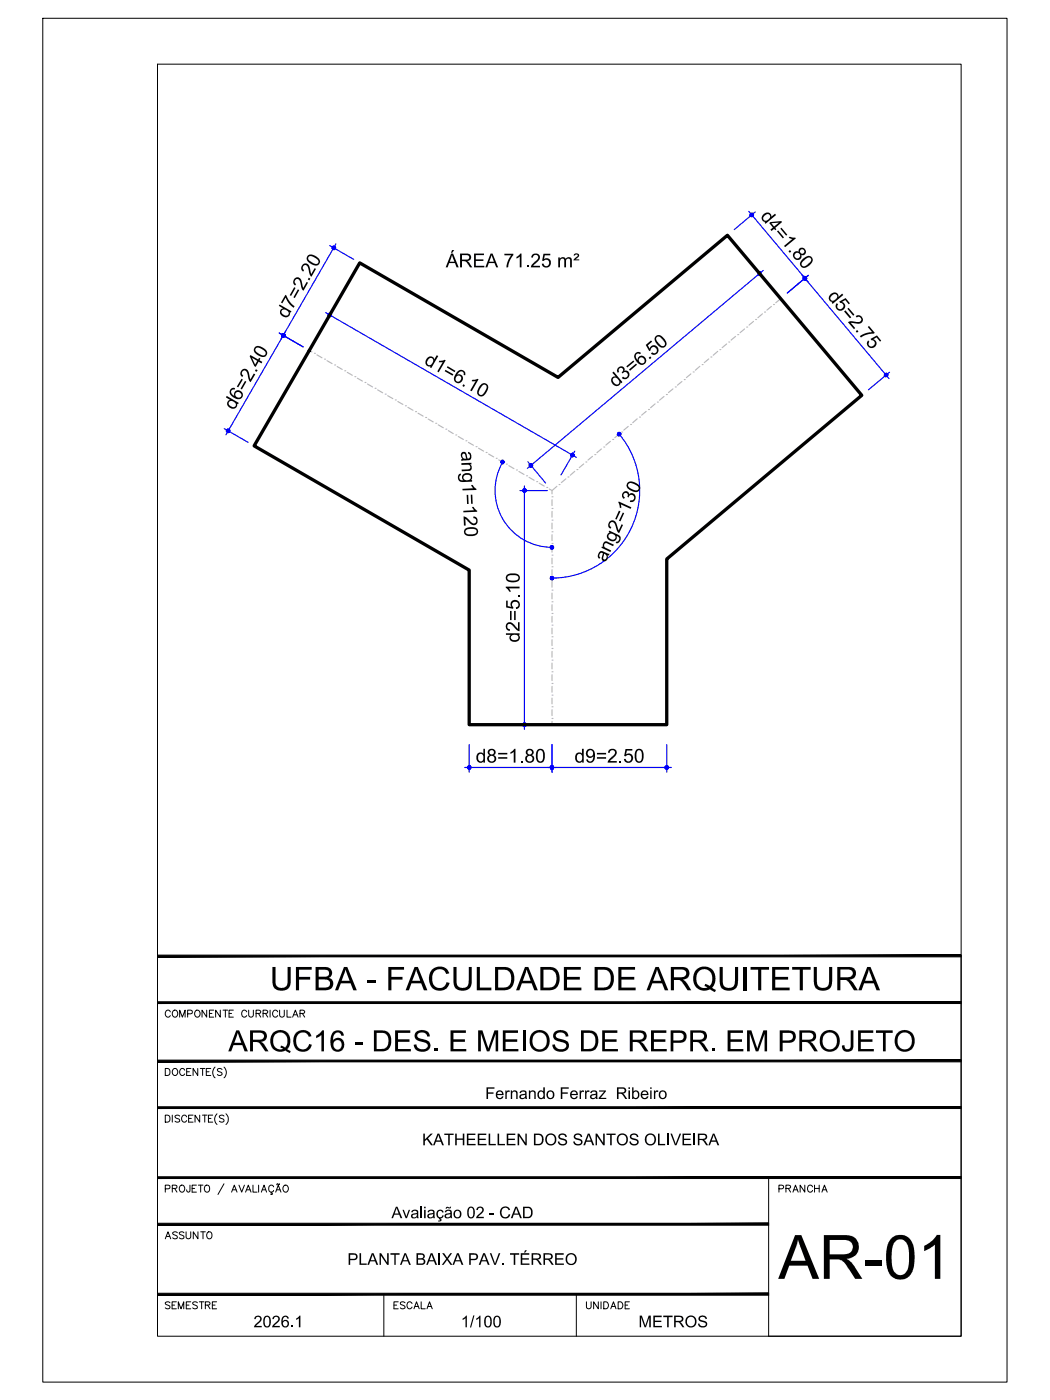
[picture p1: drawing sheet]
<svg xmlns="http://www.w3.org/2000/svg" width="229mm" height="305mm" viewBox="0 0 229 305" stroke-linecap="round" stroke-linejoin="round" font-family="sans-serif">
<!-- layer: ARQ_EIXO CINZA 04 -->
<g fill="none" stroke="#bababa" stroke-width=".25">
<path d="M67.4 76.3l.5 .3M68.5 76.9h.1M69 77.3l1.1 .6M70.7 78.2h.1M71.2 78.5l1.1 .7M72.9 79.5h.1M73.4 79.8l1.1 .6M152.4 79.8l-1 .8M152.9 79.4h.1M154.3 78.1l-1 .9M154.8 77.7h.1M156.3 76.5l-1 .8"/>
<path d="M156.7 76.1h.1M158.2 74.9l-1 .8M158.7 74.5h.1M160.1 73.2l-.9 .8M160.6 72.9h.1M162.1 71.6l-1 .8M162.6 71.2h.1M164 70l-.9 .8M164.5 69.6h.1M166 68.3l-1 .9M166.5 67.9h.1M167.9 66.7l-.9 .8"/>
<path d="M168.4 66.3h.1M170 65l-1.1 .9M75.1 80.7h.1M75.6 81.1l1.1 .6M77.3 82h.1M77.8 82.3l1.1 .7M79.5 83.3h.1M80 83.6l1.1 .6M81.7 84.5h.1M82.2 84.9l1.1 .6M83.9 85.8h.1M84.4 86.1l1.1 .7"/>
<path d="M86.1 87.1h.1M86.6 87.4l1.1 .7M88.3 88.3h.1M88.8 88.7l1.1 .6M90.5 89.6h.1M91 90l1.1 .6M92.7 90.9h.1M93.2 91.2l1.1 .7M94.9 92.2h.1M95.4 92.5l1.1 .6M97.1 93.4h.1M97.6 93.8l1.1 .6"/>
<path d="M99.2 94.7h.1M99.8 95l1.1 .7M101.4 96h.1M102 96.3l1.1 .6M105.8 98.5h.1M106.4 98.8l1.1 .7M108 99.8h.1M129 99.4l-1 .8M129.5 99h.1M130.9 97.7l-.9 .9M131.4 97.3h.1M132.9 96.1l-1 .8"/>
<path d="M133.4 95.7h.1M134.8 94.5l-.9 .8M135.3 94.1h.1M136.8 92.8l-1 .8M137.3 92.4h.1M138.7 91.2l-.9 .8M139.2 90.8h.1M140.7 89.6l-1 .8M141.2 89.2h.1M142.6 87.9l-1 .9M143.1 87.5h.1M144.6 86.3l-1 .8"/>
<path d="M147 84.2h.1M148.5 83.1l-1 .8M149 82.6h.1M150.4 81.4l-1 .8M150.9 81h.1M108.6 100.1l1.1 .7M110.2 101h.1M110.8 101.4l1.1 .6M112.4 102.3h.1M113 102.7l1.1 .6M114.6 103.6h.1M115.2 103.9l1.1 .7"/>
<path d="M116.8 104.9h.1M117.4 105.2l1.1 .6M119 106.1h.1M119.6 106.5l.6 .3M120.2 118.3h.1M120.2 115.8h.1M120.2 113.2h.1M120.2 110.7h.1M120.2 108.2h.1M120.2 108.8v1.3M120.2 111.3v1.3M120.2 113.9v1.2"/>
<path d="M120.2 116.4v1.3M120.2 119v1.2M121.2 105.9l-1 .9v.7M121.7 105.5h.1M123.2 104.3l-1 .8M123.7 103.8h.1M125.1 102.6l-.9 .9M125.6 102.2h.1M127.1 101l-1 .8M127.6 100.6h.1M120.2 138.6h.1M120.2 136.1h.1"/>
<path d="M120.2 133.6h.1M120.2 131h.1M120.2 128.5h.1M120.2 125.9h.1M120.2 123.4h.1M120.2 120.9h.1M120.2 121.5v1.3M120.2 124v1.3M120.2 126.6v1.2M120.2 129.1v1.3M120.2 131.7v1.2M120.2 134.2v1.3"/>
<path d="M120.2 136.7v1.3M120.2 139.3v1.2M120.2 156.4h.1M120.2 153.9h.1M120.2 151.3h.1M120.2 148.8h.1M120.2 146.3h.1M120.2 143.7h.1M120.2 141.2h.1M120.2 141.8v1.3M120.2 144.4v1.2M120.2 146.9v1.3"/>
<path d="M120.2 149.4v1.3M120.2 152v1.2M120.2 154.5v1.3M120.2 157.1v.7"/>
</g>
<!-- layer: COTA AZUL -->
<g fill="none" stroke="#00f" stroke-width=".25">
<path d="M71.8 53.5l5.2 3M73.2 53.1l-12 20.8M163 46l30.5 36.4M164.4 46.1l-4.5 3.9M164.7 58.8l3.9 4.6M166.2 58.9l-51.4 43.1M176 59.9l-4.6 3.9M60.8 72.5l5.2 3M62.2 72.1l-13 22.6M70.9 68.1l54.6 31.5M72.3 67.7l-3 5.2M48.8 93.3l5.2 3"/>
<path d="M125.1 98.2l-3 5.2M134.8 94.5a19.1 19.1 0 0 1 2.7 20.3 19.1 19.1 0 0 1-17.3 11.1M193.7 81l-4.6 3.9M109.4 100.6a12.4 12.4 0 0 0 10.8 18.6M113.2 106.8h6M114.2 105.8v53M114.9 100.5l3.9 4.7M113.2 157.8h6M101.2 167.1h45M102.2 162.1v6M120.2 162.1v6M145.2 162.1v6"/>
</g>
<g fill="#00f" stroke="#00f" stroke-width=".22">
<path d="M71.5 68.4l-.1 .2h.4zM71.4 68.6h.4l-.3 .1zM71.5 68.7l.1 .2 .2-.3z"/>
<path d="M71.8 68.6l-.2 .3 .2 .1zM71.8 68.6l.2 .3-.2 .1zM71.8 68.6l.2 .3 .1-.2z"/>
<path d="M71.8 68.6l.3 .1 .1-.1zM71.8 68.6l.3-.2 .1 .2zM72 68.2l-.2 .4 .3-.2z"/>
<path d="M71.8 68.2v.4l.2-.4zM71.6 68.2h.2v.4zM71.6 68.2l-.1 .2 .3 .2z"/>
<path d="M124.6 99.1l.3 .2 .1-.2zM124.6 99.1l.3-.2 .1 .2zM124.8 98.8l-.2 .3 .3-.2z"/>
<path d="M124.6 98.7v.4l.2-.3zM124.4 98.8l.2-.1v.4zM124.4 98.8l-.1 .1 .3 .2z"/>
<path d="M124.3 98.9l-.1 .2h.4zM124.2 99.1h.4l-.3 .2zM124.3 99.3l.1 .1 .2-.3z"/>
<path d="M124.6 99.1l-.2 .3h.2zM124.6 99.1l.2 .3h-.2zM124.6 99.1l.2 .3 .1-.1z"/>
<path d="M114 106.5l.2 .3v-.4zM114 106.5l.2 .3-.3-.2zM113.9 106.6l-.1 .2h.4z"/>
<path d="M113.8 106.8l.1 .2 .3-.2zM113.9 107l.3-.2-.2 .3zM114.2 106.8l-.2 .3h.2z"/>
<path d="M114.2 106.8v.3h.2zM114.2 106.8l.3 .2-.1 .1zM114.2 106.8l.3 .2 .1-.2z"/>
<path d="M114.2 106.8h.4l-.1-.2zM114.4 106.5l.1 .1-.3 .2zM114.2 106.4v.4l.2-.3z"/>
<path d="M114.2 157.8v.4l.2-.1zM114.2 157.8l.3 .2-.1 .1zM114.2 157.8l.3 .2 .1-.2z"/>
<path d="M114.2 157.8h.4l-.1-.2zM114.4 157.4l.1 .2-.3 .2zM114.2 157.4v.4l.2-.4z"/>
<path d="M114 157.4l.2 .4v-.4zM114 157.4l.2 .4-.3-.2zM113.9 157.6l-.1 .2h.4z"/>
<path d="M113.8 157.8l.1 .2 .3-.2zM113.9 158l.3-.2-.2 .3zM114.2 157.8l-.2 .3 .2 .1z"/>
<path d="M115.3 101.6l.1 .1 .2-.4zM115.6 101.3l.1 .4h-.3zM115.6 101.3l.1 .4 .1-.1z"/>
<path d="M115.6 101.3l.2 .3 .2-.2zM115.6 101.3h.4v.1zM115.6 101.3h.4l-.1-.2z"/>
<path d="M115.7 101l-.1 .3 .3-.2zM115.5 101h.2l-.1 .3zM115.4 101l.2 .3-.1-.3z"/>
<path d="M115.4 101l-.2 .2 .4 .1zM115.2 101.2l.4 .1-.4 .1zM115.2 101.4l.1 .2 .3-.3z"/>
<path d="M163.4 46.5l-.1 .2 .4 .1zM163.3 46.7l.4 .1-.4 .1zM163.3 46.9l.1 .1 .3-.2z"/>
<path d="M163.4 47l.1 .2 .2-.4zM163.7 46.8v.4h-.2zM163.7 46.8v.4l.2-.1z"/>
<path d="M163.7 46.8l.2 .3 .1-.2zM163.7 46.8l.3-.1v.2zM163.7 46.8l.3-.1v-.1z"/>
<path d="M163.8 46.4l-.1 .4 .3-.2zM163.6 46.4h.2l-.1 .4zM163.4 46.5l.3 .3-.1-.4z"/>
<path d="M175.2 60.6l.3 .3 .1-.2zM175.2 60.6l.4-.1v.2zM175.2 60.6l.4-.1-.1-.2z"/>
<path d="M175.3 60.2l-.1 .4 .3-.3zM175.2 60.2h.1l-.1 .4zM175 60.3l.2 .3v-.4z"/>
<path d="M175 60.3l-.1 .2 .3 .1zM174.9 60.5l.3 .1-.3 .1zM174.9 60.7l.1 .1 .2-.2z"/>
<path d="M175.2 60.6l-.2 .2 .1 .1zM175.2 60.6l.1 .4-.2-.1zM175.2 60.6l.1 .4 .2-.1z"/>
<path d="M175 60.3l-.1 .2 .3 .1zM174.9 60.5l.3 .1-.3 .1zM174.9 60.7l.1 .1 .2-.2z"/>
<path d="M175.2 60.6l-.2 .2 .1 .1zM175.2 60.6l.1 .4-.2-.1zM175.2 60.6l.1 .4 .2-.1z"/>
<path d="M175.2 60.6l.3 .3 .1-.2zM175.2 60.6l.4-.1v.2zM175.2 60.6l.4-.1-.1-.2z"/>
<path d="M175.3 60.2l-.1 .4 .3-.3zM175.2 60.2h.1l-.1 .4zM175 60.3l.2 .3v-.4z"/>
<path d="M192.9 81.7l.3 .2 .1-.1zM192.9 81.7l.4-.1v.2zM192.9 81.7l.4-.1-.1-.2z"/>
<path d="M193 81.3l-.1 .4 .3-.3zM192.8 81.3h.2l-.1 .4zM192.7 81.4l.2 .3-.1-.4z"/>
<path d="M192.7 81.4l-.1 .1 .3 .2zM192.6 81.5l.3 .2h-.4zM192.5 81.7l.1 .2 .3-.2z"/>
<path d="M192.6 81.9l.2 .1 .1-.3zM192.9 81.7l.1 .3h-.2zM192.9 81.7l.1 .3 .2-.1z"/>
<path d="M61.7 72.6v.4l.1-.3zM61.5 72.7l.2-.1v.4zM61.5 72.7l-.2 .1 .4 .2z"/>
<path d="M61.3 72.8v.2h.4zM61.3 73h.4l-.4 .2zM61.3 73.2l.2 .2 .2-.4z"/>
<path d="M61.7 73l-.2 .4h.2zM61.7 73l.1 .4h-.1zM61.7 73l.1 .4 .2-.2z"/>
<path d="M61.7 73l.3 .2 .1-.2zM61.7 73l.3-.2 .1 .2zM61.8 72.7l-.1 .3 .3-.2z"/>
<path d="M49.7 93.8l-.2 .3 .2 .1zM49.7 93.8l.2 .3-.2 .1zM49.7 93.8l.2 .3 .1-.1z"/>
<path d="M49.7 93.8l.3 .2v-.2zM49.7 93.8l.3-.2v.2zM49.9 93.5l-.2 .3 .3-.2z"/>
<path d="M49.7 93.4v.4l.2-.3zM49.5 93.5l.2-.1v.4zM49.5 93.5l-.1 .1 .3 .2z"/>
<path d="M49.4 93.6l-.1 .2h.4zM49.3 93.8h.4l-.3 .2zM49.4 94l.1 .1 .2-.3z"/>
<path d="M61.7 73l-.2 .4h.2zM61.7 73l.1 .4h-.1zM61.7 73l.1 .4 .2-.2z"/>
<path d="M61.7 73l.3 .2 .1-.2zM61.7 73l.3-.2 .1 .2zM61.8 72.7l-.1 .3 .3-.2z"/>
<path d="M61.7 72.6v.4l.1-.3zM61.5 72.7l.2-.1v.4zM61.5 72.7l-.2 .1 .4 .2z"/>
<path d="M61.3 72.8v.2h.4zM61.3 73h.4l-.4 .2zM61.3 73.2l.2 .2 .2-.4z"/>
<path d="M72.7 53.6v.4l.2-.4zM72.5 53.6h.2v.4zM72.5 53.6l-.2 .2 .4 .2z"/>
<path d="M72.3 53.8v.2h.4zM72.3 54h.4l-.4 .1zM72.3 54.1l.2 .2 .2-.3z"/>
<path d="M72.7 54l-.2 .3 .2 .1zM72.7 54l.2 .3-.2 .1zM72.7 54l.2 .3 .1-.2z"/>
<path d="M72.7 54l.3 .1 .1-.1zM72.7 54l.3-.2 .1 .2zM72.9 53.6l-.2 .4 .3-.2z"/>
<path d="M120.2 167.1h.3v-.2zM120.4 166.8l.1 .1-.3 .2zM120.2 166.7v.4l.2-.3z"/>
<path d="M120 166.8l.2 .3v-.4zM120 166.8l.2 .3-.4-.2zM119.8 166.9v.2h.4z"/>
<path d="M119.8 167.1v.2l.4-.2zM119.8 167.3l.4-.2-.2 .3zM120.2 167.1l-.2 .3 .2 .1z"/>
<path d="M120.2 167.1v.4l.2-.1zM120.2 167.1l.3 .2-.1 .1zM120.2 167.1l.3 .2v-.2z"/>
<path d="M101.8 167.1l.1 .2 .3-.2zM101.9 167.3l.3-.2-.2 .3zM102.2 167.1l-.2 .3 .2 .1z"/>
<path d="M102.2 167.1v.4l.2-.1zM102.2 167.1l.3 .2-.1 .1zM102.2 167.1l.3 .2v-.2z"/>
<path d="M102.2 167.1h.3v-.2zM102.4 166.8l.1 .1-.3 .2zM102.2 166.7v.4l.2-.3z"/>
<path d="M102 166.8l.2 .3v-.4zM102 166.8l.2 .3-.3-.2zM101.9 166.9l-.1 .2h.4z"/>
<path d="M145.2 167.1h.3v-.2zM145.4 166.8l.1 .1-.3 .2zM145.2 166.7v.4l.2-.3z"/>
<path d="M145 166.8l.2 .3v-.4zM145 166.8l.2 .3-.4-.2zM144.8 166.9v.2h.4z"/>
<path d="M144.8 167.1v.2l.4-.2zM144.8 167.3l.4-.2-.2 .3zM145.2 167.1l-.2 .3 .2 .1z"/>
<path d="M145.2 167.1v.4l.2-.1zM145.2 167.1l.3 .2-.1 .1zM145.2 167.1l.3 .2v-.2z"/>
<path d="M119.8 167.1v.2l.4-.2zM119.8 167.3l.4-.2-.2 .3zM120.2 167.1l-.2 .3 .2 .1z"/>
<path d="M120.2 167.1v.4l.2-.1zM120.2 167.1l.3 .2-.1 .1zM120.2 167.1l.3 .2v-.2z"/>
<path d="M120.2 167.1h.3v-.2zM120.4 166.8l.1 .1-.3 .2zM120.2 166.7v.4l.2-.3z"/>
<path d="M120 166.8l.2 .3v-.4zM120 166.8l.2 .3-.4-.2zM119.8 166.9v.2h.4z"/>
<path d="M109.4 100.2v.4l.2-.4zM109.2 100.2h.2v.4zM109.2 100.2l-.1 .2 .3 .2z"/>
<path d="M109.1 100.4v.2h.3zM109.1 100.6h.3l-.3 .2zM109.1 100.8l.1 .1 .2-.3z"/>
<path d="M109.4 100.6l-.2 .3 .2 .1zM109.4 100.6l.2 .3-.2 .1zM109.4 100.6l.2 .3 .1-.1z"/>
<path d="M109.4 100.6l.3 .2 .1-.2zM109.4 100.6l.3-.2 .1 .2zM109.6 100.2l-.2 .4 .3-.2z"/>
<path d="M120.2 119.2h.3v-.2zM120.4 118.9l.1 .1-.3 .2zM120.2 118.8v.4l.2-.3z"/>
<path d="M120 118.9l.2 .3v-.4zM120 118.9l.2 .3-.4-.2zM119.8 119v.2h.4z"/>
<path d="M119.8 119.2v.2l.4-.2zM119.8 119.4l.4-.2-.2 .3zM120.2 119.2l-.2 .3h.2z"/>
<path d="M120.2 119.2v.3h.2zM120.2 119.2l.3 .2-.1 .1zM120.2 119.2l.3 .2v-.2z"/>
<path d="M119.8 125.9v.2l.4-.2zM119.8 126.1l.4-.2-.2 .3zM120.2 125.9l-.2 .3h.2z"/>
<path d="M120.2 125.9v.3h.2zM120.2 125.9l.3 .2-.1 .1zM120.2 125.9l.3 .2v-.2z"/>
<path d="M120.2 125.9h.3v-.2zM120.4 125.6l.1 .1-.3 .2zM120.2 125.5v.4l.2-.3z"/>
<path d="M120 125.6l.2 .3v-.4zM120 125.6l.2 .3-.4-.2zM119.8 125.7v.2h.4z"/>
<path d="M134.5 94.2v.2l.3 .1zM134.5 94.4l.3 .1-.4 .1zM134.4 94.6l.1 .1 .3-.2z"/>
<path d="M134.5 94.7l.2 .2 .1-.4zM134.8 94.5l.1 .4h-.2zM134.8 94.5l.1 .4 .1-.1z"/>
<path d="M134.8 94.5l.2 .3 .1-.1zM134.8 94.5l.4-.1-.1 .3zM134.8 94.5l.4-.1-.1-.1z"/>
<path d="M134.9 94.1l-.1 .4 .3-.2zM134.7 94.1h.2l-.1 .4zM134.5 94.2l.3 .3-.1-.4z"/>
</g>
<!-- layer: 0 -->
<path d="M78.3 57.2l43.2 25 36.9-31 29.2 34.9-42.4 35.6v36.1h-43v-33.7l-46.9-27z" fill="none" stroke="#000" stroke-width=".72"/>
<!-- layer: MRG_EXTERNA -->
<path d="M9.3 4h209.9v296.9h-209.9z" fill="none" stroke="#000" stroke-width=".22"/>
<!-- layer: MRG_INTERNA -->
<path d="M34.3 14h175v276.9h-175z" fill="none" stroke="#000" stroke-width=".22"/>
<!-- layer: SIMB_01 -->
<g fill="#000" stroke="#000" stroke-width=".22">
<path d="M34.3 218.1v.4l175-.4zM34.3 218.5l175-.4v.4z"/>
<path d="M34.3 207.9v.4l175-.4zM34.3 208.3l175-.4v.4z"/>
<path d="M34.3 230.8v.4l175-.4zM34.3 231.2l175-.4v.4z"/>
<path d="M34.3 256.2v.4l175-.4zM34.3 256.6l175-.4v.4z"/>
<path d="M34.3 241v.3l175-.3zM34.3 241.3l175-.3v.3z"/>
<path d="M34.3 266.3v.4l133-.4zM34.3 266.7l133-.4v.4z"/>
<path d="M34.3 282h133v-.4zM34.3 281.6h133l-133 .4z"/>
</g>
<g fill="none" stroke="#000" stroke-width=".22">
<path d="M45 219.9v1.5l-1-1.5v1.5M46.5 219.9h-.9v1.5h.9M48 219.9v1.5l-1.1-1.5v1.5M48.6 219.9h1M49.1 219.9v1.5M50.8 219.9h-.9v1.5h.9M54.1 219.9v1.1l.5 .4h.3l.3-.4v-1.1M58.8 219.9v1.5M60.9 219.9v1.1l.4 .4 .5-.2 .1-1.3M62.5 219.9v1.5h.9M209.3 208.1v82.8h-42v-34.5M36 232.6h.5a.82 .82 0 0 1 .5 .8 .82 .82 0 0 1-.5 .7h-.5z"/>
<path d="M37.1 220.3a.56 .56 0 0 0-.7-.4 .56 .56 0 0 0-.4 .6 .63 .63 0 0 0 .2 .8 .63 .63 0 0 0 .9-.2M37.7 220.1a.72 .72 0 0 1 1 .2 .72 .72 0 0 1-.3 1.1 .72 .72 0 0 1-.9-.4 .72 .72 0 0 1 .2-.9zM37.7 232.8a.72 .72 0 0 1 1 .2 .72 .72 0 0 1-.3 1.1 .72 .72 0 0 1-.9-.4 .72 .72 0 0 1 .2-.9zM39.1 221.4v-1.5l.6 1.5 .6-1.5v1.5M40.2 233a.56 .56 0 0 0-.6-.4 .56 .56 0 0 0-.5 .6 .63 .63 0 0 0 .3 .8 .63 .63 0 0 0 .8-.2M40.6 233.3h.6M40.9 220.7l.9-.1v-.5l-.3-.2h-.6v1.5M41.6 232.6h-1v1.5h1M42.7 220a.71 .71 0 0 1 .9 .7 .71 .71 0 0 1-.9 .7l-.3-.5v-.4zM43.1 232.6v1.5l-1.1-1.5v1.5M43.6 232.6h1M44.1 232.6v1.5"/>
<path d="M44.9 233.3h.6M45.6 220.6h.5M45.9 232.6h-1v1.5h1M46.8 232.3a1.57 1.57 0 0 0 0 2.4M48.3 232.8l-.3-.2-.7 .2 .2 .4 .5 .2 .3 .3v.2l-.3 .2-.7-.2M48.8 232.3a1.57 1.57 0 0 1 0 2.4M49.9 220.6h.5M53.7 220.3a.56 .56 0 0 0-.6-.4 .56 .56 0 0 0-.5 .6 .63 .63 0 0 0 .3 .8 .63 .63 0 0 0 .8-.2M55.8 220.6h.8l.2-.4-.4-.3h-.6v1.5M56.3 220.6l.5 .8M57.3 220.6h.8l.2-.4-.4-.3h-.6v1.5M57.8 220.6l.5 .8"/>
<path d="M60.5 220.3a.56 .56 0 0 0-.7-.4 .56 .56 0 0 0-.4 .6 .63 .63 0 0 0 .2 .8 .63 .63 0 0 0 .9-.2M63.7 221.4l.6-1.5 .6 1.5M63.9 220.9h.7M65.3 220.6h.9l.1-.4-.3-.3h-.7v1.5M65.8 220.6l.5 .8M36 242.8h.5a.82 .82 0 0 1 .5 .7 .82 .82 0 0 1-.5 .8h-.5zM36 258.8l.9-.1 .1-.6-1-.1v1.5M37.5 258.7l1-.1v-.5l-1-.1v1.5M37.5 242.8v1.5M38 258.7l.5 .8M39.1 243l-.3-.2-.7 .2 .2 .4 .7 .3 .1 .2v.2l-.3 .2-.7-.2M39.2 258.2a.72 .72 0 0 1 1 .2 .72 .72 0 0 1-.3 1.1 .72 .72 0 0 1-.9-.4 .72 .72 0 0 1 .2-.9z"/>
<path d="M40.6 243.2a.56 .56 0 0 0-.6-.4 .56 .56 0 0 0-.5 .6 .63 .63 0 0 0 .3 .8 .63 .63 0 0 0 .8-.2M41.1 243.5h.6M41.4 258l-.1 1.4-.4 .1-.2-.1-.1-.4M41.8 258.7h.6M42 242.8h-.9v1.5h.9M42.8 258h-1v1.5h1M43.2 258h1M43.5 242.8v1.5l-1-1.5v1.5M43.7 258v1.5M44.1 242.8h1M44.6 242.8v1.5M44.6 258.2a.63 .63 0 0 1 .8-.1 .63 .63 0 0 1 .2 .9 .57 .57 0 0 1-.5 .6 .57 .57 0 0 1-.6-.6z"/>
<path d="M45.4 243.5h.5M46.3 242.8h-.9v1.5h.9M47.2 242.5a1.57 1.57 0 0 0 0 2.3M48.8 243l-.4-.2-.6 .2 .1 .4 .7 .3 .2 .2v.2l-.4 .2-.6-.2M48.8 257.7l-1.3 2.4M49.2 242.5a1.57 1.57 0 0 1 0 2.3M50.4 259.5l.6-1.5 .6 1.5M50.7 259h.7M52 258l.6 1.5 .6-1.5M53.5 259.5l.6-1.5 .6 1.5M53.7 259h.7M55.1 258v1.5h.9"/>
<path d="M56.3 258v1.5M56.9 259.5l.6-1.5 .5 1.5M57.1 259h.7M59.1 259.5v.3l.2 .2h-.4M59.6 258.4a.6 .6 0 0 0-.9-.3 .6 .6 0 0 0-.2 .9 .54 .54 0 0 0 .4 .5 .54 .54 0 0 0 .7-.3M60 259.5l.6-1.5 .6 1.5M60.2 259h.8M60.3 257.8l-.1 .1M60.3 257.8h.2M60.5 257.8l.1 .1M60.6 257.9h.2M60.9 257.7l-.1 .2"/>
<path d="M61.8 258.2a.72 .72 0 0 1 1 .2 .72 .72 0 0 1-.3 1.1 .72 .72 0 0 1-.9-.4 .72 .72 0 0 1 .2-.9zM83.6 281.8v9.1M125.5 281.8v9.1"/>
</g>
<text font-size="13.3" x="169.5" y="278.4">AR-01</text>
<text font-size="7.1" x="58.8" y="215.6">UFBA - FACULDADE DE ARQUITETURA</text>
<text font-size="6.4" x="49.7" y="228.9">ARQC16 - DES. E MEIOS DE REPR. EM PROJETO</text>
<g font-size="4.4">
<text x="168.3" y="260.7">PRANCHA</text>
<text x="34.9" y="270.9">ASSUNTO</text>
<text x="34.9" y="286.1">SEMESTRE</text>
<text x="84.7" y="286.1">ESCALA</text>
<text x="126.3" y="286.1">UNIDADE</text>
</g>
<g font-size="4.2">
<text x="165.4" y="47.2" transform="rotate(50 165.4 47.2)">d4=1.80</text>
<text x="97.1" y="58.2">ÁREA 71.25 m²</text>
<text x="180" y="64.6" transform="rotate(50 180 64.6)">d5=2.75</text>
<text x="62.4" y="69.6" transform="rotate(-60 62.4 69.6)">d7=2.20</text>
<text x="92.2" y="79.1" transform="rotate(30 92.2 79.1)">d1=6.10</text>
<text x="51" y="89.5" transform="rotate(-60 51 89.5)">d6=2.40</text>
<text x="134" y="84.5" transform="rotate(-40 134 84.5)">d3=6.50</text>
<text x="100.3" y="98.3" transform="rotate(88 100.3 98.3)">ang1=120</text>
<text x="131.8" y="122.6" transform="rotate(-65 131.8 122.6)">ang2=130</text>
<text x="113.1" y="139.9" transform="rotate(-90 113.1 139.9)">d2=5.10</text>
<text x="103.5" y="166">d8=1.80</text>
<text x="125.1" y="166">d9=2.50</text>
</g>
<g font-size="3.5">
<text x="105.6" y="239.3">Fernando Ferraz Ribeiro</text>
<text x="91.9" y="249.3">KATHEELLEN DOS SANTOS OLIVEIRA</text>
<text x="85.2" y="265.2">Avaliação 02 - CAD</text>
<text x="75.6" y="275.4">PLANTA BAIXA PAV. TÉRREO</text>
<text x="55.2" y="289">2026.1</text>
<text x="100.3" y="289">1/100</text>
<text x="139" y="289">METROS</text>
</g>
</svg>
